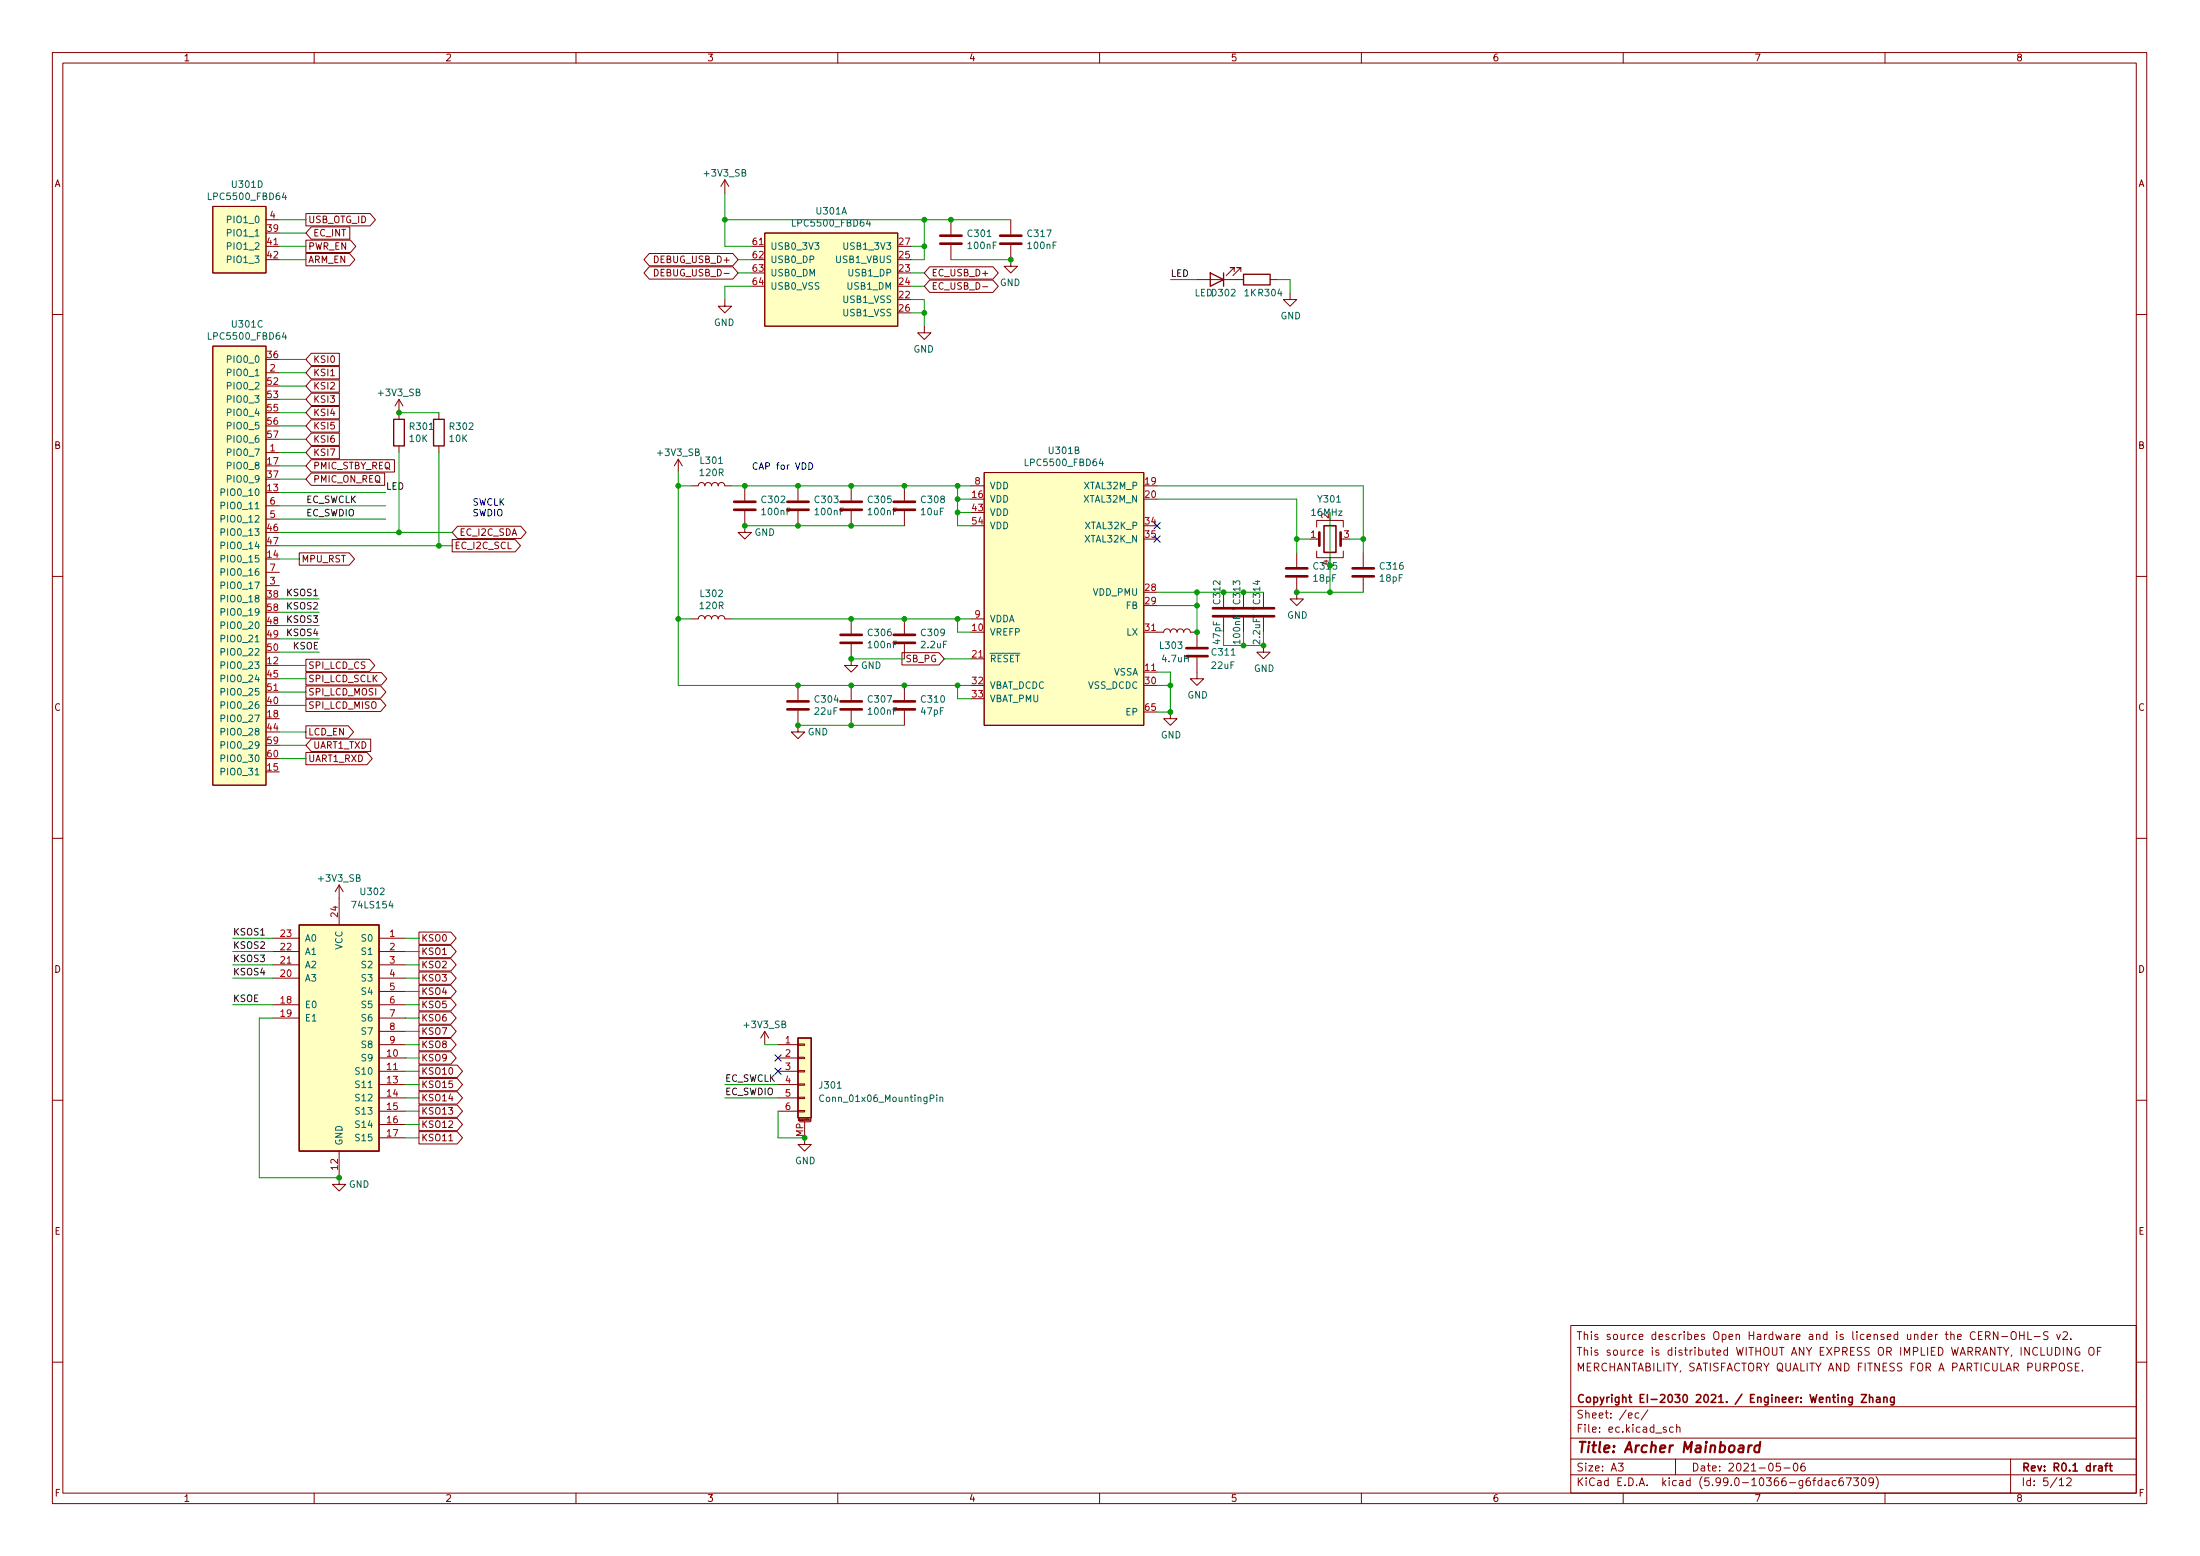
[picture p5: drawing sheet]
<svg xmlns="http://www.w3.org/2000/svg" width="420mm" height="297mm" viewBox="0 0 420 297" stroke-linecap="round" stroke-linejoin="round" font-family="sans-serif">
<g fill="none" stroke="#840000" stroke-width=".19">
<path d="M10 10h400v277h-400zM12 12h396v273h-396zM60 10v2M110 10v2M160 10v2M210 10v2M260 10v2M310 10v2M360 10v2M40.6 39.4h10.2v12.7h-10.2zM138.4 34.3l-.7 1.3M138.4 34.3v2.6"/>
<path d="M138.4 34.3l.8 1.3M50.8 41.9h2.5M50.8 47h2.5M58.4 48.4h8.4l1 1.2-1 1.1h-8.4zM58.4 45.9h8.5l1.1 1.1-1.1 1.2h-8.5zM58.4 40.8h12.3l1 1.1-1 1.2h-12.3zM59.4 43.3h7.4v2.4h-7.4l-1-1.2zM124 50.9h16l1 1.2-1 1.2h-16l-1-1.2zM124 48.4h16l1 1.2-1 1.1h-16l-1-1.1zM125 51.4a.64 .64 0 0 1 .7 .6 .64 .64 0 0 1-.7 .7zM138.4 57.2v1.3h-1.2l1.2 1.2 1.3-1.2h-1.3M143.5 47h2.5"/>
<path d="M146 44.5h25.4v17.8h-25.4zM177.5 50.9h12.1l1 1.2-1 1.2h-12.1l-1-1.2zM177.5 53.5h12.1l1 1.1-1 1.2h-12.1l-1-1.2zM181.6 41.9v2.8M181.6 46.8v2.8M187.7 54.7h.9M193 46.8v4h-1.2l1.2 1.3 1.3-1.3h-1.3M193 41.9v2.8M228.6 53.4h8.9M235.7 51.9v-.8h-.8h.8l-1.5 1.5M237 51.9v-.8h-.8h.8l-1.5 1.5M242.6 53.4h1.2"/>
<path d="M246.4 55.9v1.3h1.2l-1.2 1.3-1.3-1.3h1.3M10 60h2M40.6 66.1h10.2v83.8h-10.2zM50.8 71.2h2.5M59.4 77.6h5.4v2.4h-5.4l-1-1.2zM59.4 75.1h5.4v2.3h-5.4l-1-1.2zM59.4 72.5h5.4v2.4h-5.4l-1-1.2zM59.4 70h5.4v2.3h-5.4l-1-1.1zM59.4 67.4h5.4v2.4h-5.4l-1-1.2zM63.2 71.7h.7M76.2 76.2v3.8M76.2 76.2l-.8 1.3"/>
<path d="M76.2 76.2l.8 1.3M83.8 78.8v1.2M176.5 62.3v1.2h-1.2l1.2 1.3 1.3-1.3h-1.3M408 60h2M50.8 86.4h2.5M50.8 99.1h2.5M50.8 96.6h2.5M59.4 80.1h5.4v2.4h-5.4l-1-1.2zM59.4 90.3h14.1v2.4h-14.1l-1-1.2zM59.4 87.8h15.9v2.3h-15.9l-1-1.2zM59.4 85.2h5.4v2.4h-5.4l-1-1.2zM59.4 82.7h5.4v2.3h-5.4l-1-1.1z"/>
<path d="M76.2 85.1v1.3M83.8 85.1v1.3M129.5 87.7l-.7 1.2M129.5 87.7v2.5M129.5 87.7l.8 1.2M132.1 92.7h1.2a.64 .64 0 0 1 .7-.6 .64 .64 0 0 1 .6 .6 .64 .64 0 0 1 .7-.6 .64 .64 0 0 1 .6 .6 .64 .64 0 0 1 .6-.6 .64 .64 0 0 1 .7 .6 .64 .64 0 0 1 .6-.6 .64 .64 0 0 1 .6 .6h1.3M142.2 97.6v4h1.3l-1.3 1.3-1.2-1.3h1.2M142.2 92.7v2.8M152.4 92.7v2.8M152.4 97.6v2.8M162.6 92.7v2.8M162.6 97.6v2.8"/>
<path d="M172.7 92.7v2.8M172.7 97.6v2.8M185.4 92.7h2.6M188 90.2h30.4v48.3h-30.4zM10 110h2M50.8 111.8h2.5M50.8 109.3h2.5M57.1 105.5h9.6l1 1.2-1 1.2h-9.6zM86.4 103h12l1 1.2-1 1.2h-12zM87.4 100.5h12.1l1 1.1-1 1.2h-12.1l-1-1.2zM132.1 118.1h1.2a.64 .64 0 0 1 .7-.6 .64 .64 0 0 1 .6 .6 .64 .64 0 0 1 .7-.6 .64 .64 0 0 1 .6 .6 .64 .64 0 0 1 .6-.6 .64 .64 0 0 1 .7 .6 .64 .64 0 0 1 .6-.6 .64 .64 0 0 1 .6 .6h1.3M162.6 118.1v2.8"/>
<path d="M172.7 118.1v2.8M185.4 118.1h2.6M233.7 113.1v2.8M233.7 117.9v2.8M237.5 113.1v2.8M241.3 113.1v2.8M247.6 110.3v4h1.3l-1.3 1.3-1.2-1.3h1.2M247.6 105.4v2.8M251.5 105.2v1.3h5v-1.3M251.5 100.6v-1.2h5v1.2M251.5 102.9h.5M256 102.9h.5"/>
<path d="M260.3 105.4v2.8M260.3 110.3v2.8M408 110h2M50.8 132.1h2.5M58.4 130.9h14.3l1 1.2-1 1.2h-14.3zM58.4 133.5h14.3l1 1.2-1 1.1h-14.3zM58.4 125.9h12.2l1 1.1-1 1.2h-12.2zM58.4 128.4h14.5l1 1.2-1 1.2h-14.5zM58.4 138.6h8.1l1 1.1-1 1.2h-8.1zM152.4 135.7v4h1.3l-1.3 1.3-1.3-1.3h1.3M152.4 130.8v2.8M162.6 123v4h1.2l-1.2 1.3-1.3-1.3h1.3"/>
<path d="M162.6 130.8v2.8M162.6 135.7v2.8M172.3 124.6h7l1 1.2-1 1.1h-7zM172.7 123v2.8M172.7 130.8v2.8M172.7 135.7v2.8M185.4 125.8h2.6M218.4 120.7h3.8a.64 .64 0 0 1 .7-.6 .64 .64 0 0 1 .6 .6 .64 .64 0 0 1 .7-.6 .64 .64 0 0 1 .6 .6 .64 .64 0 0 1 .6-.6 .64 .64 0 0 1 .7 .6 .64 .64 0 0 1 .6-.6 .64 .64 0 0 1 .6 .6h1.3v2.8M218.4 128.3h2.6M223.5 135.9v1.3h1.3l-1.3 1.3-1.3-1.3h1.3M228.6 125.5v4.1h1.3l-1.3 1.2-1.3-1.2h1.3M241.3 123.2v1.3h1.3l-1.3 1.3-1.3-1.3h1.3"/>
<path d="M58.4 143.6h11.7l1 1.2-1 1.2h-11.7zM59.4 141.1h11.4v2.4h-11.4l-1-1.2zM10 160h2M52.1 179.1h5M64.8 168.9l-.8 1.3M64.8 168.9v7.7M64.8 168.9l.7 1.3M72.4 179.1h5.1M80 177.9h6.1l1 1.2-1 1.2h-6.1zM408 160h2M52.1 191.8h5M52.1 194.3h5"/>
<path d="M52.1 181.6h5M52.1 186.7h5M52.1 184.2h5M72.4 191.8h5.1M72.4 194.3h5.1M72.4 181.6h5.1M72.4 186.7h5.1M72.4 184.2h5.1M72.4 189.3h5.1M72.4 196.9h5.1M72.4 199.4h5.1M80 190.6h6.1l1 1.2-1 1.2h-6.1z"/>
<path d="M80 188.1h6.1l1 1.2-1 1.1h-6.1zM80 185.6h6.1l1 1.1-1 1.2h-6.1zM80 193.2h6.1l1 1.1-1 1.2h-6.1zM80 183h6.1l1 1.2-1 1.2h-6.1zM80 180.5h6.1l1 1.1-1 1.2h-6.1zM80 195.7h6.1l1 1.2-1 1.2h-6.1zM80 198.3h6.1l1 1.1-1 1.2h-6.1zM146 196.9l-.7 1.3M146 196.9v2.5M146 196.9l.8 1.3M148.6 199.4h3.8M152.4 199.3h1.3v.3h-1.3z"/>
<path d="M10 210h2M64.8 219.7v6.4h1.2l-1.2 1.3-1.3-1.3h1.3M72.4 202h5.1M72.4 204.5h5.1M72.4 207h5.1M72.4 209.6h5.1M72.4 212.1h5.1M72.4 214.7h5.1M72.4 217.2h5.1M80 200.8h6.1l1 1.2-1 1.1h-6.1zM80 203.3h7.3l1 1.2-1 1.2h-7.3zM80 216h7.3l1 1.2-1 1.2h-7.3z"/>
<path d="M80 213.5h7.3l1 1.2-1 1.1h-7.3zM80 211h7.3l1 1.1-1 1.2h-7.3zM80 208.4h7.3l1 1.2-1 1.2h-7.3zM80 205.9h7.3l1 1.1-1 1.2h-7.3zM85.7 217.8h.8M148.6 202h3.8M148.6 204.5h3.8M148.6 207h3.8M148.6 209.6h3.8M148.6 212.1h3.8M152.4 212h1.3v.3h-1.3zM152.4 209.5h1.3v.2h-1.3z"/>
<path d="M152.4 206.9h1.3v.3h-1.3zM152.4 204.4h1.3v.2h-1.3zM152.4 201.8h1.3v.3h-1.3zM152.7 214.2h2M153.7 214.2v4.3h1.2l-1.2 1.2-1.3-1.2h1.3M154.9 213.9h-.2v-.2h.2v.3l-.2 .1M408 210h2M300 253h108v32h-108zM377.9 254.9h.5M378.6 254.2h-.7v1.5h.7M379.2 255l.7-.1 .2-.2-.1-.3-.2-.2h-.6v1.5M379.6 255l.5 .7"/>
<path d="M381.6 254.2v1.5l-.9-1.5v1.5M382.3 255.1h1.1M384.3 254.3a.5 .5 0 0 1 .5 0 .5 .5 0 0 1 .3 .4v.5a.5 .5 0 0 1-.5 .5 .5 .5 0 0 1-.5-.5v-.5zM385.7 254.9h.9M385.7 254.2v1.5M386.6 254.2v1.5M387.3 254.2v1.5h.7M388.5 255.1h1.1M391 257.2v1.2l.3 .3h.3l.3-.3v-1.2M391.1 254.3l-.5-.1-.3 .2v.4l.7 .3 .1 .3-.2 .3-.6-.1M392.6 257.2a.76 .76 0 0 1 .8 .8 .76 .76 0 0 1-.8 .7zM392.8 254.7l.3 1 .4-1"/>
<path d="M394 254.4l.6-.2 .2 .2 .1 .2-1 1.1h1M394.1 257.2v1.5M395.5 255.6v.1M395.6 257.2v1.5l-.8-1.5v1.5M397.1 257.3a.7 .7 0 0 0-.8 .7 .7 .7 0 0 0 .8 .6l.1-.5h-.3M399.1 257.3a.5 .5 0 0 1 .6 0 .5 .5 0 0 1 .2 .4v.5a.5 .5 0 0 1-.5 .5 .5 .5 0 0 1-.5-.5v-.5zM400.6 257.9h.5M401.3 257.2h-.7v1.5M10 260h2M300 278.5h108M300 274.5h108M300 268.5h108"/>
<path d="M309.1 279.3h.9l-.5 .6 .4 .1v.7l-.2 .1-.6-.1M313 269.8l-.4-.1-.3 .3 .1 .6h.6M314.7 269.1l-1.3 2M318.2 272.5l-.3-.1-.3 .2 .1 .2 .5 .2v.3h-.6M319.6 272.5l-.5-.1-.2 .3 .1 .6h.6M320 278.5v3M320.2 272.6l.2-.2 .4 .1 .1 .9M320.2 271.9v1.5M340 279.3h-.7l-.1 .7 .2-.1 .5 .1 .2 .2-.1 .5-.2 .1-.6-.1M342.7 279.4l.2-.1a.8 .8 0 0 1 .5 .8 .8 .8 0 0 1-.5 .7 1 1 0 0 1-.2-1.4zM344.6 279.3a.6 .6 0 0 0-.7 .7v.5l.2 .2 .4 .1 .2-.1 .1-.5-.2-.2-.4-.1-.3 .3M384 278.5v6.5"/>
<path d="M395.7 260.3l-.6-.1-.2 .2v.4l.7 .3 .1 .3-.3 .3-.5-.1M396.4 260.9h.5M397.1 260.2h-.7v1.5h.7M397.7 261.6v.1M408 260h2M60 285v2M110 285v2M160 285v2M210 285v2M260 285v2M300 281.5h108M310 285v2"/>
<path d="M340.7 280.2h1.2M347.9 282.7l-.4-.1-.3 .3 .2 .6h.5M347.9 282.1v1.5M348.6 282.7h.6l.1 .9M349.3 283h-.5a.29 .29 0 0 0-.2 .3 .29 .29 0 0 0 .2 .3l.5-.1M350.6 282.7l-.4-.1-.3 .3 .2 .6h.5M351.9 282.1a.59 .59 0 0 0-.7 .7v.5l.2 .2 .4 .1 .2-.1 .1-.5-.2-.2-.4-.1-.3 .3M352.6 282.1h1l-.7 1.5M354 282.1h.9l-.5 .6 .5 .1v.7l-.3 .1-.6-.1M355.6 282.3l.3-.2a.8 .8 0 0 1 .5 .8 .8 .8 0 0 1-.5 .7l-.3-.1-.1-.5zM357.8 282.8l-.3 .2h-.3l-.3-.2 .2-.6 .4-.1 .2 .2a.99 .99 0 0 1-.3 1.3h-.3M358.3 281.9a1.72 1.72 0 0 1 0 2.3"/>
<path d="M360 285v2M393.3 282.5l.4-.4v1.5M393.3 283.6h.8M394.7 282.3l.6-.2 .2 .2 .1 .2-1 1.1h1"/>
</g>
<g fill="none" stroke="#840000" stroke-width=".3">
<path d="M252.9 100.4h2.2v5h-2.2zM351.8 266.9l.2-.2 .3 .1 .1 .9M353.8 266.7v1.2l-.3 .3-.4-.1M353.8 266.8l-.5-.1-.3 .3 .2 .6h.6M355.5 266.2h1l-1 1.5h1M357 266.9l.3-.2 .3 .1 .1 .9M357 266.2v1.5M358.4 266.8h.6v.9M359 267.1h-.5a.29 .29 0 0 0-.2 .3 .29 .29 0 0 0 .2 .3l.5-.1M359.8 266.9l.2-.2 .3 .1 .1 .9M359.8 266.7v1M361.8 266.7v1.2l-.3 .3-.4-.1"/>
<path d="M361.8 266.8l-.5-.1-.3 .3 .2 .6h.6M400.8 279.9h.6l.1 .9M402 279.8h.5M402.5 279.3l-.3 .2v1.3M402.8 279.8h.6M403 279.3v1.3l.4 .2M401.5 280.2h-.5a.29 .29 0 0 0-.3 .3 .29 .29 0 0 0 .3 .3l.5-.1"/>
</g>
<path d="M334 275.9l-.2 1.3M334.6 275.9l-.4 .1-.2 .3M336.1 276a.66 .66 0 0 0-1 .3l-.1 .6 .2 .2h.7M336.2 275.2l-.3 2" fill="none" stroke="#840000" stroke-width=".4"/>
<g fill="#ffffc2" stroke="#ffffc2" stroke-width=".19">
<path d="M40.6 39.4h10.2v12.7h-10.2z"/>
<path d="M188 90.2h30.4v48.3h-30.4z"/>
<path d="M57.1 176.6h15.3v43.1h-15.3z"/>
<path d="M40.6 66.1h10.2v83.8h-10.2z"/>
<path d="M146 44.5h25.4v17.8h-25.4z"/>
<path d="M152.4 198.2h2.5v15.2h-2.5z"/>
</g>
<g fill="none" stroke="#006464" stroke-width=".19">
<path d="M54.2 36.8l-.3 .9h.8M155.6 46.3h.8l-.4 .5 .3 .1v.6l-.1 .1-.6-.1M165.8 41.9l-.3 .9h.8M54.2 63.4l-.3 .9h.8M42.2 94l.6-.1 .1-.2v-.3l-.7-.1v1.3M42.2 99.1l.6-.1 .1-.2v-.3l-.7-.1v1.3M42.2 96.5h.6l.1-.2v-.3l-.7-.1v1.2M210.2 87.6l-.3 .9h.8M42.2 106.7l.6-.1 .1-.2v-.3l-.7-.1v1.3M42.2 111.8l.6-.1 .1-.2v-.3l-.7-.1v1.3M42.2 114.3l.6-.1 .1-.1v-.3l-.7-.2v1.3M42.2 101.6l.6-.1 .1-.1v-.3l-.7-.2v1.3"/>
<path d="M42.2 104.1h.6l.1-.2v-.3l-.7-.1v1.3M42.2 119.4l.6-.1 .1-.2v-.3l-.7-.1v1.3M42.2 116.8h.6l.1-.2v-.3l-.7-.1v1.3M42.2 109.2h.6l.1-.2v-.3l-.7-.1v1.2M42.2 127l.6-.1 .1-.1v-.3l-.7-.2v1.3M42.2 137.2l.6-.1 .1-.2v-.3l-.7-.1v1.3M42.2 134.6h.6l.1-.2v-.3l-.7-.1v1.2M42.2 139.7l.6-.1 .1-.1v-.3l-.7-.2v1.3M42.2 129.5h.6l.1-.2v-.3l-.7-.1v1.3M42.2 121.9h.6l.1-.2v-.3l-.7-.1v1.2M42.2 124.5l.6-.1 .1-.2v-.3l-.7-.1v1.3M42.2 132.1l.6-.1 .1-.2v-.3l-.7-.1v1.3"/>
<path d="M42.2 147.3h.6l.1-.2v-.3l-.7-.1v1.2M42.2 142.2h.6l.1-.2v-.3l-.7-.1v1.3M42.2 144.8l.6-.1 .1-.2v-.3l-.7-.1v1.3M157.3 209.1a.6 .6 0 0 0-.8 .5 .6 .6 0 0 0 .6 .7l.2-.1M178.9 209v.1M178.9 209.4v.9M179.5 209.6l.2-.2 .3 .1 .1 .8M179.5 209.4v.9"/>
</g>
<g fill="none" stroke="#840000" stroke-width=".51">
<path d="M179.6 46.5h4M179.6 45h4M191 46.5h4.1M191 45h4.1M140.2 97.3h4.1M140.2 95.8h4.1M150.4 97.3h4M150.4 95.8h4M160.5 97.3h4.1M160.5 95.8h4.1M170.7 97.3h4.1M170.7 95.8h4.1"/>
<path d="M231.6 117.6h11.7M231.6 116.1h11.7M245.6 110h4.1M245.6 108.5h4.1M252 101.6v2.6M256 101.6v2.6M258.3 110h4.1M258.3 108.5h4.1M150.4 135.4h4M150.4 133.9h4M160.5 135.4h4.1M160.5 133.9h4.1"/>
<path d="M160.5 122.7h4.1M160.5 121.2h4.1M170.7 135.4h4.1M170.7 133.9h4.1M170.7 122.7h4.1M170.7 121.2h4.1M226.6 125.3h4M226.6 123.7h4"/>
</g>
<path d="M231.1 52.1l2.6 1.3-2.6 1.2zM233.7 52.1v2.5M237.5 52.4h5.1v2h-5.1zM75.2 80h2v5.1h-2zM82.8 80h2v5.1h-2zM57.1 176.6h15.3v43.1h-15.3zM152.4 198.2h2.5v15.2h-2.5z" fill="none" stroke="#840000" stroke-width=".25"/>
<path d="M154.5 88.3a.64 .64 0 0 1 .7 .7 .64 .64 0 0 1-.7 .6z" fill="none" stroke="#0000c2" stroke-width=".19"/>
<g fill="none" stroke="#009600" stroke-width=".19">
<path d="M138.4 36.9v10.1h5.1M53.3 41.9h5.1M53.3 49.6h5.1M53.3 47h5.1M53.3 44.5h5.1M138.4 41.9h54.6M141 49.6h2.5M141 52.1h2.5M143.5 54.6h-5.1v2.6M174 57.2h2.5v5.1M174 47h2.5M174 54.6h2.5"/>
<path d="M174 52.1h2.5M174 59.7h2.5M176.5 41.9v7.7h-2.5M181.6 49.6h11.4M223.5 53.4h5.1M243.8 53.4h2.6v2.5M53.3 78.8h5.1M53.3 68.6h5.1M53.3 71.2h5.1M53.3 73.7h5.1M53.3 76.2h5.1M76.2 78.8h7.6"/>
<path d="M53.3 81.3h5.1M53.3 83.9h5.1M53.3 86.4h5.1M53.3 88.9h5.1M53.3 91.5h5.1M53.3 94h20.4M53.3 96.6h20.4M53.3 99.1h20.4M76.2 86.4v15.2M83.8 86.4v17.8M129.5 92.7h2.6M129.5 90.2v40.6h55.9"/>
<path d="M139.7 92.7h45.7M182.9 95.3h2.5M182.9 92.7v7.7h2.5M182.9 97.8h2.5M221 95.3h26.6v10.1M221 92.7h39.3v12.7M254 97.8v15.3M53.3 104.2h33.1M53.3 106.7h3.8M53.3 116.9h7.7M53.3 101.6h33.1M53.3 119.4h7.7"/>
<path d="M53.3 114.3h7.7M129.5 118.1h2.6M139.7 118.1h45.7M142.2 100.4h30.5M182.9 118.1v2.6h2.5M221 113.1h20.3M221 115.6h7.6M228.6 113.1v7.6M247.6 113.1h12.7M247.6 102.9h2.6M257.8 102.9h2.5M53.3 139.7h5.1"/>
<path d="M53.3 122h7.7M53.3 124.5h7.7M53.3 127h5.1M53.3 129.6h5.1M53.3 132.1h5.1M53.3 134.7h5.1M152.4 138.5h20.3M162.6 125.8h10.1M180.3 125.8h5.1M182.9 130.8v2.6h2.5M221 130.8h2.5M221 128.3h2.5v7.6h-2.5"/>
<path d="M233.7 123.2h7.6M237.5 120.7v2.5M53.3 142.3h5.1M53.3 144.8h5.1M44.4 179.1h7.7M77.5 179.1h2.5M44.4 191.8h7.7M44.4 181.6h7.7M44.4 184.2h7.7M44.4 186.7h7.7M52.1 194.3h-2.6v30.5h15.3M77.5 199.4h2.5"/>
<path d="M77.5 191.8h2.5M77.5 194.3h2.5M77.5 181.6h2.5M77.5 184.2h2.5M77.5 186.7h2.5M77.5 189.3h2.5M77.5 196.9h2.5M146 199.4h2.6M77.5 204.5h2.5M77.5 207h2.5M77.5 209.6h2.5M77.5 212.1h2.5"/>
<path d="M77.5 214.7h2.5M77.5 217.2h2.5M77.5 202h2.5M138.4 207h10.2M138.4 209.6h10.2M148.6 212.1v5.1h5.1"/>
</g>
<path d="M220.4 99.8l1.2 1.2M221.6 99.8l-1.2 1.2M220.4 102.3l1.2 1.2M221.6 102.3l-1.2 1.2M148 203.9l1.2 1.2M148 201.4l1.2 1.2M149.2 203.9l-1.2 1.2M149.2 201.4l-1.2 1.2" fill="none" stroke="#000084" stroke-width=".19"/>
<g fill="#009600" stroke="#009600" stroke-width=".19">
<circle cx="138.4" cy="41.9" r=".46"/>
<circle cx="176.5" cy="41.9" r=".46"/>
<circle cx="176.5" cy="47" r=".46"/>
<circle cx="176.5" cy="59.7" r=".46"/>
<circle cx="182.9" cy="118.1" r=".46"/>
<circle cx="228.6" cy="113.1" r=".46"/>
<circle cx="193" cy="49.6" r=".46"/>
<circle cx="181.6" cy="41.9" r=".46"/>
<circle cx="129.5" cy="92.7" r=".46"/>
<circle cx="142.2" cy="92.7" r=".46"/>
<circle cx="152.4" cy="92.7" r=".46"/>
<circle cx="142.2" cy="100.4" r=".46"/>
<circle cx="152.4" cy="100.4" r=".46"/>
<circle cx="162.6" cy="92.7" r=".46"/>
<circle cx="162.6" cy="100.4" r=".46"/>
<circle cx="172.7" cy="92.7" r=".46"/>
<circle cx="182.9" cy="92.7" r=".46"/>
<circle cx="182.9" cy="95.3" r=".46"/>
<circle cx="182.9" cy="97.8" r=".46"/>
<circle cx="182.9" cy="130.8" r=".46"/>
<circle cx="223.5" cy="130.8" r=".46"/>
<circle cx="228.6" cy="120.7" r=".46"/>
<circle cx="223.5" cy="135.9" r=".46"/>
<circle cx="228.6" cy="115.6" r=".46"/>
<circle cx="162.6" cy="118.1" r=".46"/>
<circle cx="162.6" cy="125.8" r=".46"/>
<circle cx="172.7" cy="118.1" r=".46"/>
<circle cx="172.7" cy="130.8" r=".46"/>
<circle cx="129.5" cy="118.1" r=".46"/>
<circle cx="152.4" cy="130.8" r=".46"/>
<circle cx="162.6" cy="130.8" r=".46"/>
<circle cx="162.6" cy="138.5" r=".46"/>
<circle cx="233.7" cy="113.1" r=".46"/>
<circle cx="237.5" cy="113.1" r=".46"/>
<circle cx="247.6" cy="102.9" r=".46"/>
<circle cx="254" cy="113.1" r=".46"/>
<circle cx="260.3" cy="102.9" r=".46"/>
<circle cx="247.6" cy="113.1" r=".46"/>
<circle cx="237.5" cy="123.2" r=".46"/>
<circle cx="241.3" cy="123.2" r=".46"/>
<circle cx="76.2" cy="101.6" r=".46"/>
<circle cx="83.8" cy="104.2" r=".46"/>
<circle cx="76.2" cy="78.8" r=".46"/>
<circle cx="152.4" cy="138.5" r=".46"/>
<circle cx="153.7" cy="217.2" r=".46"/>
<circle cx="64.8" cy="224.8" r=".46"/>
</g>
<text font-size="2.8" fill="#840000" x="301" y="277.3">Title: Archer Mainboard</text>
<g font-size="2.1" fill="#840000">
<text x="301" y="255.8">This source describes Open Hardware and is licensed under the CERN-OHL-S v2.</text>
<text x="301" y="261.8">MERCHANTABILITY, SATISFACTORY QUALITY AND FITNESS FOR A PARTICULAR PURPOSE.</text>
<text x="301" y="258.8">This source is distributed WITHOUT ANY EXPRESS OR IMPLIED WARRANTY, INCLUDING OF</text>
<text x="301" y="267.8">Copyright EI-2030 2021. / Engineer: Wenting Zhang</text>
<text x="301" y="273.5">File: ec.kicad_sch</text>
<text x="301" y="270.8">Sheet: /ec/</text>
<text x="301" y="280.9">Size: A3</text>
<text x="323" y="280.9">Date: 2021-05-06</text>
<text x="386" y="280.9">Rev: R0.1 draft</text>
<text x="301" y="283.7">KiCad E.D.A. kicad (5.99.0-10366-g6fdac67309)</text>
<text x="386" y="283.7">Id: 5/12</text>
</g>
<g font-size="1.8" fill="#840000">
<text x="35" y="11.7">1</text>
<text x="85" y="11.7">2</text>
<text x="135" y="11.7">3</text>
<text x="185" y="11.7">4</text>
<text x="235" y="11.7">5</text>
<text x="285" y="11.7">6</text>
<text x="335" y="11.7">7</text>
<text x="385" y="11.7">8</text>
<text x="10.3" y="35.7">A</text>
<text x="408.3" y="35.7">A</text>
<text x="58.8" y="47.7">PWR_EN</text>
<text x="58.8" y="42.6">USB_OTG_ID</text>
<text x="59.8" y="45.1">EC_INT</text>
<text x="58.8" y="50.2">ARM_EN</text>
<text x="125.2" y="50.2">DEBUG_USB_D+</text>
<text x="125.7" y="52.7">DEBUG_USB_D-</text>
<text x="177.9" y="52.7">EC_USB_D+</text>
<text x="177.9" y="55.3">EC_USB_D-</text>
<text x="59.8" y="71.8">KSI1</text>
<text x="59.8" y="69.3">KSI0</text>
<text x="59.8" y="76.9">KSI3</text>
<text x="59.8" y="74.3">KSI2</text>
<text x="59.8" y="82">KSI5</text>
<text x="59.8" y="79.4">KSI4</text>
<text x="10.3" y="85.7">B</text>
<text x="59.8" y="89.6">PMIC_STBY_REQ</text>
<text x="59.8" y="87">KSI7</text>
<text x="59.8" y="84.5">KSI6</text>
<text x="408.3" y="85.7">B</text>
<text x="59.8" y="92.1">PMIC_ON_REQ</text>
<text x="57.5" y="107.4">MPU_RST</text>
<text x="86.7" y="104.8">EC_I2C_SCL</text>
<text x="87.7" y="102.3">EC_I2C_SDA</text>
<text x="58.8" y="127.7">SPI_LCD_CS</text>
<text x="58.8" y="130.2">SPI_LCD_SCLK</text>
<text x="173" y="126.4">SB_PG</text>
<text x="10.3" y="135.7">C</text>
<text x="58.8" y="132.8">SPI_LCD_MOSI</text>
<text x="58.8" y="135.3">SPI_LCD_MISO</text>
<text x="408.3" y="135.7">C</text>
<text x="58.8" y="140.4">LCD_EN</text>
<text x="59.8" y="142.9">UART1_TXD</text>
<text x="58.8" y="145.5">UART1_RXD</text>
<text x="80.4" y="179.7">KSO0</text>
<text x="10.3" y="185.7">D</text>
<text x="80.4" y="184.8">KSO2</text>
<text x="80.4" y="182.3">KSO1</text>
<text x="408.3" y="185.7">D</text>
<text x="80.4" y="189.9">KSO4</text>
<text x="80.4" y="187.4">KSO3</text>
<text x="80.4" y="192.4">KSO5</text>
<text x="80.4" y="195">KSO6</text>
<text x="80.4" y="197.5">KSO7</text>
<text x="80.4" y="200.1">KSO8</text>
<text x="80.4" y="202.6">KSO9</text>
<text x="80.4" y="205.1">KSO10</text>
<text x="80.4" y="207.7">KSO15</text>
<text x="80.4" y="215.3">KSO12</text>
<text x="80.4" y="212.8">KSO13</text>
<text x="80.4" y="210.2">KSO14</text>
<text x="80.4" y="217.8">KSO11</text>
<text x="10.4" y="235.7">E</text>
<text x="408.4" y="235.7">E</text>
<text x="10.4" y="285.7">F</text>
<text x="35" y="286.7">1</text>
<text x="85" y="286.7">2</text>
<text x="135" y="286.7">3</text>
<text x="185" y="286.7">4</text>
<text x="235" y="286.7">5</text>
<text x="285" y="286.7">6</text>
<text x="335" y="286.7">7</text>
<text x="385" y="286.7">8</text>
<text x="408.4" y="285.7">F</text>
</g>
<g font-size="1.8" fill="#006464">
<text x="44.4" y="35.9">U301D</text>
<text x="134.6" y="33.7">+3V3_SB</text>
<text x="40.2" y="38.2">LPC5500_FBD64</text>
<text x="156" y="40.9">U301A</text>
<text x="43.8" y="45.1">PIO1_1</text>
<text x="43.8" y="42.6">PIO1_0</text>
<text x="43.8" y="47.7">PIO1_2</text>
<text x="147.1" y="47.7">USB0_3V3</text>
<text x="151.7" y="43.2">LPC5500_FBD64</text>
<text x="161.6" y="47.7">USB1_3V3</text>
<text x="184.9" y="45.2">C301</text>
<text x="185" y="47.5">100nF</text>
<text x="196.4" y="45.2">C317</text>
<text x="196.4" y="47.5">100nF</text>
<text x="43.8" y="50.2">PIO1_3</text>
<text x="147.1" y="50.2">USB0_DP</text>
<text x="147.1" y="52.7">USB0_DM</text>
<text x="159.8" y="50.2">USB1_VBUS</text>
<text x="162.3" y="52.7">USB1_DP</text>
<text x="147.1" y="55.3">USB0_VSS</text>
<text x="161.2" y="57.8">USB1_VSS</text>
<text x="162" y="55.3">USB1_DM</text>
<text x="190.9" y="54.6">GND</text>
<text x="228.1" y="56.6">LEDD302</text>
<text x="237.6" y="56.6">1K R304</text>
<text x="40.2" y="64.8">LPC5500_FBD64</text>
<text x="44.4" y="62.5">U301C</text>
<text x="136.3" y="62.2">GND</text>
<text x="161.2" y="60.4">USB1_VSS</text>
<text x="244.5" y="60.9">GND</text>
<text x="43.8" y="71.8">PIO0_1</text>
<text x="43.8" y="69.3">PIO0_0</text>
<text x="174.4" y="67.3">GND</text>
<text x="43.8" y="74.3">PIO0_2</text>
<text x="43.8" y="76.9">PIO0_3</text>
<text x="72.4" y="75.6">+3V3_SB</text>
<text x="43.8" y="79.4">PIO0_4</text>
<text x="43.8" y="82">PIO0_5</text>
<text x="78.4" y="82.1">R301</text>
<text x="86" y="82.1">R302</text>
<text x="43.8" y="87">PIO0_7</text>
<text x="43.8" y="89.6">PIO0_8</text>
<text x="43.8" y="84.5">PIO0_6</text>
<text x="78.3" y="84.4">10K</text>
<text x="85.9" y="84.4">10K</text>
<text x="125.7" y="87">+3V3_SB</text>
<text x="133.9" y="88.6">L301</text>
<text x="196.2" y="89">LPC5500_FBD64</text>
<text x="200.4" y="86.7">U301B</text>
<text x="42.8" y="94.7">PIO0_10</text>
<text x="43.8" y="92.1">PIO0_9</text>
<text x="133.8" y="90.9">120R</text>
<text x="189" y="95.9">VDD</text>
<text x="189" y="93.4">VDD</text>
<text x="207.1" y="95.9">XTAL32M_N</text>
<text x="207.2" y="93.4">XTAL32M_P</text>
<text x="251.8" y="95.9">Y301</text>
<text x="42.8" y="99.7">PIO0_12</text>
<text x="42.8" y="97.2">PIO0_11</text>
<text x="145.6" y="96">C302</text>
<text x="145.6" y="98.3">100nF</text>
<text x="155.7" y="96">C303</text>
<text x="155.8" y="98.3">100nF</text>
<text x="165.9" y="96">C305</text>
<text x="165.9" y="98.3">100nF</text>
<text x="176" y="98.3">10uF</text>
<text x="176.1" y="96">C308</text>
<text x="189" y="98.5">VDD</text>
<text x="189" y="101">VDD</text>
<text x="207.4" y="101">XTAL32K_P</text>
<text x="250.6" y="98.5">16MHz</text>
<text x="42.8" y="107.4">PIO0_15</text>
<text x="42.8" y="102.3">PIO0_13</text>
<text x="42.8" y="104.8">PIO0_14</text>
<text x="144.1" y="102.3">GND</text>
<text x="207.3" y="103.5">XTAL32K_N</text>
<text x="42.8" y="112.4">PIO0_17</text>
<text x="42.8" y="109.9">PIO0_16</text>
<text x="133.9" y="114">L302</text>
<text x="208.8" y="113.7">VDD_PMU</text>
<text x="250.9" y="111">18pF</text>
<text x="263.6" y="111">18pF</text>
<text x="263.7" y="108.7">C316</text>
<text x="42.8" y="115">PIO0_18</text>
<text x="42.8" y="117.5">PIO0_19</text>
<text x="133.8" y="116.3">120R</text>
<text x="189" y="118.8">VDDA</text>
<text x="215.1" y="116.2">FB</text>
<text x="233" y="115.2" transform="rotate(-90 233 115.2)">C312</text>
<text x="236.9" y="115.2" transform="rotate(-90 236.9 115.2)">C313</text>
<text x="240.7" y="115.2" transform="rotate(-90 240.7 115.2)">C314</text>
<text x="245.8" y="118.1">GND</text>
<text x="42.8" y="120.1">PIO0_20</text>
<text x="42.8" y="122.6">PIO0_21</text>
<text x="42.8" y="125.1">PIO0_22</text>
<text x="165.9" y="121.4">C306</text>
<text x="165.9" y="123.7">100nF</text>
<text x="176" y="123.7">2.2uF</text>
<text x="176.1" y="121.4">C309</text>
<text x="189" y="121.3">VREFP</text>
<text x="215.2" y="121.3">LX</text>
<text x="221.6" y="123.9">L303</text>
<text x="231.6" y="125.1">C311</text>
<text x="236.9" y="122.8" transform="rotate(-90 236.9 122.8)">100nF</text>
<text x="42.8" y="127.7">PIO0_23</text>
<text x="42.8" y="130.2">PIO0_24</text>
<text x="164.4" y="127.7">GND</text>
<text x="189" y="126.4">~RESET</text>
<text x="189" y="131.5">VBAT_DCDC</text>
<text x="207.8" y="131.5">VSS_DCDC</text>
<text x="212.6" y="128.9">VSSA</text>
<text x="222.1" y="126.4">4.7uH</text>
<text x="231.5" y="127.7">22uF</text>
<text x="239.5" y="128.3">GND</text>
<text x="42.8" y="137.8">PIO0_27</text>
<text x="42.8" y="135.3">PIO0_26</text>
<text x="42.8" y="132.8">PIO0_25</text>
<text x="155.7" y="136.4">22uF</text>
<text x="155.7" y="134.1">C304</text>
<text x="165.9" y="134.1">C307</text>
<text x="165.9" y="136.4">100nF</text>
<text x="176" y="136.4">47pF</text>
<text x="176.1" y="134.1">C310</text>
<text x="189" y="134">VBAT_PMU</text>
<text x="215.1" y="136.6">EP</text>
<text x="226.8" y="133.3">GND</text>
<text x="42.8" y="140.4">PIO0_28</text>
<text x="42.8" y="142.9">PIO0_29</text>
<text x="154.2" y="140.4">GND</text>
<text x="221.7" y="141">GND</text>
<text x="42.8" y="148">PIO0_31</text>
<text x="42.8" y="145.5">PIO0_30</text>
<text x="61" y="168.3">+3V3_SB</text>
<text x="67.5" y="173.4">74LS154</text>
<text x="69" y="170.9">U302</text>
<text x="58.2" y="179.7">A0</text>
<text x="69.2" y="179.7">S0</text>
<text x="58.2" y="184.8">A2</text>
<text x="58.2" y="182.3">A1</text>
<text x="65.4" y="181.3" transform="rotate(-90 65.4 181.3)">VCC</text>
<text x="69.2" y="182.3">S1</text>
<text x="69.2" y="184.8">S2</text>
<text x="58.2" y="187.4">A3</text>
<text x="69.2" y="187.4">S3</text>
<text x="69.2" y="189.9">S4</text>
<text x="58.2" y="192.4">E0</text>
<text x="58.2" y="195">E1</text>
<text x="69.2" y="192.4">S5</text>
<text x="69.2" y="195">S6</text>
<text x="69.2" y="197.5">S7</text>
<text x="142.2" y="196.3">+3V3_SB</text>
<text x="69.2" y="202.6">S9</text>
<text x="69.2" y="200.1">S8</text>
<text x="68.2" y="205.1">S10</text>
<text x="68.2" y="207.7">S11</text>
<text x="156.6" y="207.8">J301</text>
<text x="68.2" y="210.2">S12</text>
<text x="68.2" y="212.8">S13</text>
<text x="68.2" y="215.3">S14</text>
<text x="157.3" y="210.3">Conn_01x06_MountingPin</text>
<text x="65.4" y="218.7" transform="rotate(-90 65.4 218.7)">GND</text>
<text x="68.2" y="217.8">S15</text>
<text x="66.6" y="226.7">GND</text>
<text x="151.8" y="222.2">GND</text>
</g>
<g font-size="1.8" fill="#a90000">
<text x="51.6" y="41.7">4</text>
<text x="51.1" y="44.2">39</text>
<text x="51.1" y="46.8">41</text>
<text x="143.8" y="46.8">61</text>
<text x="171.7" y="46.8">27</text>
<text x="51.1" y="49.3">42</text>
<text x="143.8" y="49.3">62</text>
<text x="143.8" y="51.9">63</text>
<text x="171.7" y="51.9">23</text>
<text x="171.7" y="49.3">25</text>
<text x="143.8" y="54.4">64</text>
<text x="171.7" y="56.9">22</text>
<text x="171.7" y="54.4">24</text>
<text x="171.7" y="59.5">26</text>
<text x="51.1" y="68.4">36</text>
<text x="51.6" y="70.9">2</text>
<text x="51.1" y="73.4">52</text>
<text x="51.1" y="76">53</text>
<text x="51.1" y="78.5">55</text>
<text x="51.1" y="81.1">56</text>
<text x="51.1" y="83.6">57</text>
<text x="51.1" y="88.7">17</text>
<text x="51.6" y="86.1">1</text>
<text x="51.1" y="93.8">13</text>
<text x="51.1" y="91.2">37</text>
<text x="185.7" y="95">16</text>
<text x="186.2" y="92.5">8</text>
<text x="218.7" y="92.5">19</text>
<text x="218.7" y="95">20</text>
<text x="51.1" y="101.4">46</text>
<text x="51.6" y="98.8">5</text>
<text x="51.6" y="96.3">6</text>
<text x="185.7" y="97.6">43</text>
<text x="185.7" y="100.1">54</text>
<text x="218.7" y="100.1">34</text>
<text x="253.7" y="99" transform="rotate(-90 253.7 99)">2</text>
<text x="51.1" y="106.5">14</text>
<text x="51.1" y="103.9">47</text>
<text x="218.7" y="102.7">35</text>
<text x="250.3" y="102.7">1</text>
<text x="253.7" y="107.8" transform="rotate(-90 253.7 107.8)">4</text>
<text x="256.7" y="102.7">3</text>
<text x="51.6" y="111.5">3</text>
<text x="51.6" y="109">7</text>
<text x="218.7" y="112.8">28</text>
<text x="51.1" y="114.1">38</text>
<text x="51.1" y="119.2">48</text>
<text x="51.1" y="116.6">58</text>
<text x="186.2" y="117.9">9</text>
<text x="218.7" y="115.4">29</text>
<text x="51.1" y="121.7">49</text>
<text x="51.1" y="124.2">50</text>
<text x="185.7" y="120.4">10</text>
<text x="185.7" y="125.5">21</text>
<text x="218.7" y="120.4">31</text>
<text x="51.1" y="126.8">12</text>
<text x="51.1" y="129.3">45</text>
<text x="51.1" y="131.9">51</text>
<text x="185.7" y="130.6">32</text>
<text x="218.7" y="128.1">11</text>
<text x="218.7" y="130.6">30</text>
<text x="51.1" y="136.9">18</text>
<text x="51.1" y="134.4">40</text>
<text x="185.7" y="133.1">33</text>
<text x="218.7" y="135.7">65</text>
<text x="51.1" y="139.5">44</text>
<text x="51.1" y="142">59</text>
<text x="51.1" y="147.1">15</text>
<text x="51.1" y="144.6">60</text>
<text x="53.6" y="178.9">23</text>
<text x="64.5" y="175" transform="rotate(-90 64.5 175)">24</text>
<text x="74.4" y="178.9">1</text>
<text x="53.6" y="183.9">21</text>
<text x="53.6" y="181.4">22</text>
<text x="74.4" y="181.4">2</text>
<text x="74.4" y="183.9">3</text>
<text x="53.6" y="191.6">18</text>
<text x="53.6" y="186.5">20</text>
<text x="74.4" y="186.5">4</text>
<text x="74.4" y="189">5</text>
<text x="74.4" y="191.6">6</text>
<text x="53.6" y="194.1">19</text>
<text x="74.4" y="194.1">7</text>
<text x="74.4" y="196.6">8</text>
<text x="73.9" y="201.7">10</text>
<text x="74.4" y="199.2">9</text>
<text x="150" y="199.2">1</text>
<text x="150" y="201.7">2</text>
<text x="73.9" y="204.3">11</text>
<text x="73.9" y="206.8">13</text>
<text x="73.9" y="209.3">14</text>
<text x="150" y="204.3">3</text>
<text x="150" y="206.8">4</text>
<text x="150" y="209.3">5</text>
<text x="73.9" y="211.9">15</text>
<text x="73.9" y="214.4">16</text>
<text x="150" y="211.9">6</text>
<text x="73.9" y="217">17</text>
<text x="153.4" y="217" transform="rotate(-90 153.4 217)">MP</text>
<text x="64.5" y="223.3" transform="rotate(-90 64.5 223.3)">12</text>
</g>
<g font-size="1.8" fill="#0f0f0f">
<text x="223.5" y="52.8">LED</text>
<text x="73.7" y="93.5">LED</text>
<text x="58.4" y="96">EC_SWCLK</text>
<text x="58.4" y="98.6">EC_SWDIO</text>
<text x="55" y="113.8">KSOS1</text>
<text x="55" y="118.9">KSOS3</text>
<text x="55" y="116.3">KSOS2</text>
<text x="55" y="121.4">KSOS4</text>
<text x="55.9" y="124">KSOE</text>
<text x="44.4" y="178.6">KSOS1</text>
<text x="44.4" y="183.6">KSOS3</text>
<text x="44.4" y="181.1">KSOS2</text>
<text x="44.4" y="186.2">KSOS4</text>
<text x="44.4" y="191.3">KSOE</text>
<text x="138.4" y="206.5">EC_SWCLK</text>
<text x="138.4" y="209">EC_SWDIO</text>
</g>
<g font-size="1.8" fill="#0000c2">
<text x="143.5" y="89.7">CAP for VDD</text>
<text x="90.2" y="96.5">SWCLK</text>
<text x="90.2" y="98.6">SWDIO</text>
</g>
<g font-size="1.8" fill="#009600">
<text x="251" y="108.7">C315</text>
<text x="233" y="122.9" transform="rotate(-90 233 122.9)">47pF</text>
<text x="240.7" y="122.8" transform="rotate(-90 240.7 122.8)">2.2uF</text>
</g>
<text font-size=".5" fill="#840000" x="152.5" y="214">Mounting</text>
</svg>
